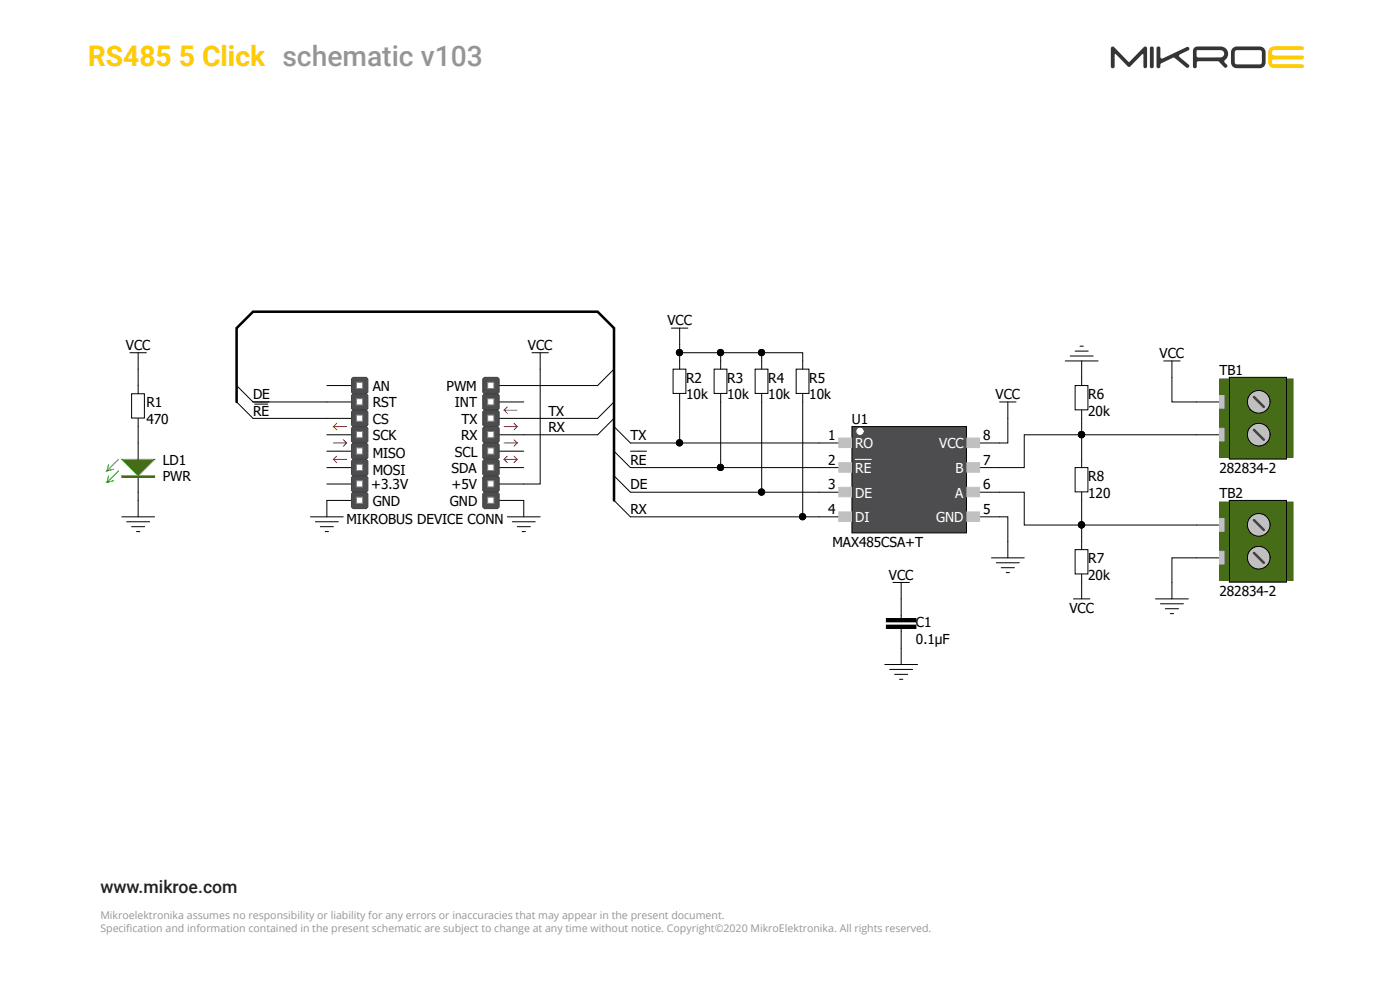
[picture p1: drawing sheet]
<svg xmlns="http://www.w3.org/2000/svg" width="420mm" height="297mm" viewBox="0 0 420 297" stroke-linecap="round" stroke-linejoin="round" font-family="sans-serif">
<path d="M381 14.4l1.3-.5h8.4a.54 .54 0 0 1 .5 .5 .54 .54 0 0 1-.5 .6h-8.6a.9 .9 0 0 0-.5 .8 .9 .9 0 0 0 .5 .8h8.6a.58 .58 0 0 1 .5 .6 .58 .58 0 0 1-.5 .6h-8.6a.8 .8 0 0 0-.5 .8 .8 .8 0 0 0 .7 .7h8.4a.55 .55 0 0 1 .5 .5 .55 .55 0 0 1-.5 .6h-8.4a1.74 1.74 0 0 1-1.8-1.8v-3.3z" fill-rule="evenodd" fill="#ffcb05"/>
<path d="M359 15.1l7.2-.1a1.09 1.09 0 0 1 1.1 1.1 1.09 1.09 0 0 1-1.1 1.1h-6.9l-.3-.5zM358.4 14.2l-.5 1.1v4.6a.58 .58 0 0 0 .6 .5 .58 .58 0 0 0 .5-.5l.1-1.2 .3-.3 6.3 .1a4 4 0 0 0 2.1 1.8l.4-.5-.4-.7a.72 .72 0 0 1-.5-.6 .72 .72 0 0 1 .5-.7 2.22 2.22 0 0 0 .5-2.5 2.22 2.22 0 0 0-2.1-1.4h-6.9zM347.1 14.1l-.1 5.8a.58 .58 0 0 0 .5 .5 .58 .58 0 0 0 .6-.5v-.7l.3-.2 3.7-1.7 3.8 2.9a.57 .57 0 0 0 .7-.1 .57 .57 0 0 0 0-.7l-2.7-2.3-.2-.4 .3-.4 2.5-1.2a.56 .56 0 0 0 .2-.7 .56 .56 0 0 0-.7-.3l-7.3 3.5-.6-.4v-3l-.5-.3zM345.1 14.1l-.1 5.8a.58 .58 0 0 0 .5 .5 .58 .58 0 0 0 .6-.5v-5.5l-.3-.4zM369.8 14.4l.9-.4 7.2-.1a1.74 1.74 0 0 1 1.8 1.8v3a1.74 1.74 0 0 1-1.8 1.7h-6.8a1.74 1.74 0 0 1-1.8-1.7v-3.4zM370.6 15.2l-.2 .5v3l.3 .5 7.2 .1 .6-.3 .1-3.3-.4-.6-7.1-.1zM333.4 14.1l-.1 .4v5.4a.58 .58 0 0 0 .5 .5 .58 .58 0 0 0 .6-.5v-3.5l.3-.2 3.6 3.7 .4 .2 4.2-3.9 .1 3.7a.55 .55 0 0 0 .6 .5 .55 .55 0 0 0 .5-.5v-5.4l-.3-.5-.6 .1-4.5 4.5-4.5-4.5-.4-.2z" fill-rule="evenodd" fill="#343537"/>
<g fill="none" stroke="#000" stroke-width=".3">
<path d="M39 105.7h4.9M41.4 105.7v4.9M98.1 115.6h7.3M149.7 115.6h7.4M98.1 120.5h7.3M98.1 125.4h7.3M98.1 130.3h7.3M98.1 135.2h7.3M149.7 120.5h7.4M149.7 125.4h7.4M149.7 130.3h7.4M149.7 135.2h7.4"/>
<path d="M36.5 154.9h9.9M38 156.4h6.9M39.5 157.8h3.9M41 159.3h.9M41.4 150v4.9M98.1 140.1h7.3M98.1 145.1h7.3M98.1 150h7.3M149.7 140.1h7.4M149.7 145.1h7.4M149.7 150h7.4"/>
</g>
<path d="M105.4 113.6l.5-.5h4l.5 .5v3.9l-.5 .5h-4l-.5-.5z" fill-rule="evenodd" fill="#4d4d4f"/>
<path d="M105.4 113.6l.5-.5h4l.5 .5v3.9l-.5 .5h-4l-.5-.5z" fill="none" stroke="#443c3e" stroke-width=".3"/>
<path d="M105.4 118.5l.5-.5h4l.5 .5v3.9l-.5 .5h-4l-.5-.5z" fill-rule="evenodd" fill="#4d4d4f"/>
<path d="M105.4 118.5l.5-.5h4l.5 .5v3.9l-.5 .5h-4l-.5-.5z" fill="none" stroke="#443c3e" stroke-width=".3"/>
<g fill="#fff" stroke="#808080" stroke-width=".3">
<path d="M106.9 114.6h1.9v1.8h-1.9z"/>
<path d="M106.9 119.5h1.9v1.9h-1.9z"/>
</g>
<path d="M105.4 123.4l.5-.5h4l.5 .5v4l-.5 .4h-4l-.5-.4z" fill-rule="evenodd" fill="#4d4d4f"/>
<path d="M105.4 123.4l.5-.5h4l.5 .5v4l-.5 .4h-4l-.5-.4z" fill="none" stroke="#443c3e" stroke-width=".3"/>
<path d="M105.4 128.3l.5-.5h4l.5 .5v4l-.5 .5h-4l-.5-.5z" fill-rule="evenodd" fill="#4d4d4f"/>
<path d="M105.4 128.3l.5-.5h4l.5 .5v4l-.5 .5h-4l-.5-.5z" fill="none" stroke="#443c3e" stroke-width=".3"/>
<g fill="#fff" stroke="#808080" stroke-width=".3">
<path d="M106.9 124.4h1.9v1.9h-1.9z"/>
<path d="M106.9 129.3h1.9v1.9h-1.9z"/>
</g>
<path d="M105.4 133.3l.5-.5h4l.5 .5v3.9l-.5 .5h-4l-.5-.5z" fill-rule="evenodd" fill="#4d4d4f"/>
<path d="M105.4 133.3l.5-.5h4l.5 .5v3.9l-.5 .5h-4l-.5-.5z" fill="none" stroke="#443c3e" stroke-width=".3"/>
<path d="M105.4 138.2l.5-.5h4l.5 .5v3.9l-.5 .5h-4l-.5-.5z" fill-rule="evenodd" fill="#4d4d4f"/>
<path d="M105.4 138.2l.5-.5h4l.5 .5v3.9l-.5 .5h-4l-.5-.5z" fill="none" stroke="#443c3e" stroke-width=".3"/>
<g fill="#fff" stroke="#808080" stroke-width=".3">
<path d="M106.9 134.2h1.9v1.9h-1.9z"/>
<path d="M106.9 139.2h1.9v1.8h-1.9z"/>
</g>
<path d="M105.4 143.1l.5-.5h4l.5 .5v3.9l-.5 .5h-4l-.5-.5z" fill-rule="evenodd" fill="#4d4d4f"/>
<path d="M105.4 143.1l.5-.5h4l.5 .5v3.9l-.5 .5h-4l-.5-.5z" fill="none" stroke="#443c3e" stroke-width=".3"/>
<path d="M105.4 148l.5-.5h4l.5 .5v3.9l-.5 .5h-4l-.5-.5z" fill-rule="evenodd" fill="#4d4d4f"/>
<path d="M105.4 148l.5-.5h4l.5 .5v3.9l-.5 .5h-4l-.5-.5z" fill="none" stroke="#443c3e" stroke-width=".3"/>
<g fill="#fff" stroke="#808080" stroke-width=".3">
<path d="M106.9 144.1h1.9v1.8h-1.9z"/>
<path d="M106.9 149h1.9v1.9h-1.9z"/>
</g>
<path d="M144.8 113.6l.5-.5h4l.4 .5v3.9l-.4 .5h-4l-.5-.5z" fill-rule="evenodd" fill="#4d4d4f"/>
<path d="M144.8 113.6l.5-.5h4l.4 .5v3.9l-.4 .5h-4l-.5-.5z" fill="none" stroke="#443c3e" stroke-width=".3"/>
<path d="M144.8 118.5l.5-.5h4l.4 .5v3.9l-.4 .5h-4l-.5-.5z" fill-rule="evenodd" fill="#4d4d4f"/>
<path d="M144.8 118.5l.5-.5h4l.4 .5v3.9l-.4 .5h-4l-.5-.5z" fill="none" stroke="#443c3e" stroke-width=".3"/>
<g fill="#fff" stroke="#808080" stroke-width=".3">
<path d="M146.3 114.6h1.9v1.8h-1.9z"/>
<path d="M146.3 119.5h1.9v1.9h-1.9z"/>
</g>
<path d="M144.8 123.4l.5-.5h4l.4 .5v4l-.4 .4h-4l-.5-.4z" fill-rule="evenodd" fill="#4d4d4f"/>
<path d="M144.8 123.4l.5-.5h4l.4 .5v4l-.4 .4h-4l-.5-.4z" fill="none" stroke="#443c3e" stroke-width=".3"/>
<path d="M144.8 128.3l.5-.5h4l.4 .5v4l-.4 .5h-4l-.5-.5z" fill-rule="evenodd" fill="#4d4d4f"/>
<path d="M144.8 128.3l.5-.5h4l.4 .5v4l-.4 .5h-4l-.5-.5z" fill="none" stroke="#443c3e" stroke-width=".3"/>
<g fill="#fff" stroke="#808080" stroke-width=".3">
<path d="M146.3 124.4h1.9v1.9h-1.9z"/>
<path d="M146.3 129.3h1.9v1.9h-1.9z"/>
</g>
<path d="M144.8 133.3l.5-.5h4l.4 .5v3.9l-.4 .5h-4l-.5-.5z" fill-rule="evenodd" fill="#4d4d4f"/>
<path d="M144.8 133.3l.5-.5h4l.4 .5v3.9l-.4 .5h-4l-.5-.5z" fill="none" stroke="#443c3e" stroke-width=".3"/>
<path d="M144.8 138.2l.5-.5h4l.4 .5v3.9l-.4 .5h-4l-.5-.5z" fill-rule="evenodd" fill="#4d4d4f"/>
<path d="M144.8 138.2l.5-.5h4l.4 .5v3.9l-.4 .5h-4l-.5-.5z" fill="none" stroke="#443c3e" stroke-width=".3"/>
<g fill="#fff" stroke="#808080" stroke-width=".3">
<path d="M146.3 134.2h1.9v1.9h-1.9z"/>
<path d="M146.3 139.2h1.9v1.8h-1.9z"/>
</g>
<path d="M144.8 143.1l.5-.5h4l.4 .5v3.9l-.4 .5h-4l-.5-.5z" fill-rule="evenodd" fill="#4d4d4f"/>
<path d="M144.8 143.1l.5-.5h4l.4 .5v3.9l-.4 .5h-4l-.5-.5z" fill="none" stroke="#443c3e" stroke-width=".3"/>
<path d="M144.8 148l.5-.5h4l.4 .5v3.9l-.4 .5h-4l-.5-.5z" fill-rule="evenodd" fill="#4d4d4f"/>
<path d="M144.8 148l.5-.5h4l.4 .5v3.9l-.4 .5h-4l-.5-.5z" fill="none" stroke="#443c3e" stroke-width=".3"/>
<g fill="#fff" stroke="#808080" stroke-width=".3">
<path d="M146.3 144.1h1.9v1.8h-1.9z"/>
<path d="M146.3 149h1.9v1.9h-1.9z"/>
</g>
<g fill="none" stroke="#ee0e22" stroke-width=".3">
<path d="M100 132.8h4l-1 .9M101 136.7l-1 1M101 126.9l-1 .9M103 131.8l1 1M104 137.7h-4l1 1M104 127.8h-4l1 1M151.2 127.8h4l-1 1M151.2 132.8h4l-1 .9M151.2 137.7h4l-1 1M151.2 137.7l1 1M152.2 121.9l-1 1M152.2 136.7l-1 1"/>
<path d="M154.2 126.9l1 .9M154.2 131.8l1 1M154.2 136.7l1 1M155.2 122.9h-4l1 1"/>
</g>
<path d="M39.5 118h3.8v7.3h-3.8zM41.4 115.6v2.4M41.4 125.4v2.4M41.4 132.8v4.9M41.4 142.6v4.9" fill="none" stroke="#000" stroke-width=".3"/>
<path d="M36.5 142.6h9.9v.5h-9.9z" fill-rule="evenodd" fill="#00bf00"/>
<path d="M36.5 142.6h9.9v.5h-9.9z" fill="none" stroke="#00bf00" stroke-width=".3"/>
<path d="M36.5 137.7h9.9l-5 4.9z" fill="#00bf00"/>
<path d="M32.6 139.2l-.5 1.9M35.5 137.7l-3.4 3.4 2-.5M36.5 137.7h9.9l-5 4.9zM32.6 142.6l-.5 2M35.5 141.1l-3.4 3.5 2-.5" fill="none" stroke="#00bf00" stroke-width=".3"/>
<g fill="none" stroke="#000" stroke-width=".3">
<path d="M201.4 98.3h5M203.9 98.3v5M41.4 110.6v5M41.4 127.8v5M184.2 120.5l-4.9 4.9h-22.2M184.2 125.4l-4.9 4.9h-22.2M359 130.3h9.8M359 120.5h9.8M41.4 147.5v2.5M267.9 174.6h4.9M270.4 174.6v10.8M265.4 199.2h9.9"/>
<path d="M265.9 185.4h8.9v1h-8.9zM265.9 187.4h8.9v.9h-8.9zM270.4 188.3v10.9M266.9 200.6h6.9M268.4 202.1h3.9M269.9 203.6h.9"/>
</g>
<g fill="#000">
<path d="M265.9 185.4h8.9v1h-8.9z" fill-rule="evenodd"/>
<path d="M265.9 187.4h8.9v.9h-8.9z" fill-rule="evenodd"/>
</g>
<g fill="#466c18" stroke="#466c18" stroke-width=".3">
<path d="M386 113.6h1.9v23.5h-1.9z"/>
<path d="M365.9 113.6h2.8v23.5h-2.8z"/>
</g>
<path d="M368.8 113.1h17.1v24.5h-17.1z" fill="#466c18" stroke="#000" stroke-width=".3"/>
<g fill="#c0c0c0" stroke="#000" stroke-width=".3">
<circle cx="377.6" cy="130.3" r="3.4"/>
<circle cx="377.6" cy="120.4" r="3.4"/>
</g>
<path d="M376.2 119l2.9 2.9M376.2 128.8l2.9 3" fill="none" stroke="#443c3e" stroke-width=".76"/>
<g fill="#c0c0c0" stroke="#c0c0c0" stroke-width=".3">
<path d="M365.9 128.3h1.3v3.9h-1.3z"/>
<path d="M365.9 118.5h1.3v3.8h-1.3z"/>
</g>
<path d="M359 157.4h9.8M359 167.2h9.8" fill="none" stroke="#000" stroke-width=".3"/>
<g fill="#466c18" stroke="#466c18" stroke-width=".3">
<path d="M386 150.5h1.9v23.5h-1.9z"/>
<path d="M365.9 150.5h2.8v23.5h-2.8z"/>
</g>
<path d="M368.8 150h17.1v24.5h-17.1z" fill="#466c18" stroke="#000" stroke-width=".3"/>
<g fill="#c0c0c0" stroke="#000" stroke-width=".3">
<circle cx="377.6" cy="167.1" r="3.4"/>
<circle cx="377.6" cy="157.3" r="3.4"/>
</g>
<path d="M376.2 155.9l2.9 2.9M376.2 165.7l2.9 3" fill="none" stroke="#443c3e" stroke-width=".76"/>
<g fill="#c0c0c0" stroke="#c0c0c0" stroke-width=".3">
<path d="M365.9 165.2h1.3v3.9h-1.3z"/>
<path d="M365.9 155.4h1.3v3.8h-1.3z"/>
</g>
<g fill="none" stroke="#000" stroke-width=".3">
<path d="M71 115.6l4.9 4.9h22.2M184.2 110.6l-4.9 5h-22.2M201.9 110.6h3.9v7.3h-3.9zM203.9 103.3v2.4h36.9v4.9M203.9 105.7v4.9M203.9 118v2.5M214.2 110.6h3.9v7.3h-3.9zM216.2 105.7v4.9M216.2 118v22.1M226.5 110.6h3.9v7.3h-3.9zM228.5 105.7v4.9M228.5 118v29.5"/>
<path d="M238.8 110.6h3.9v7.3h-3.9zM240.8 118v36.9M319.6 108.2h9.8M321.1 106.7h6.8M322.5 105.2h4M322.5 115.6h3.9v7.2h-3.9zM324 103.7h1M324.5 108.2v7.4M349.1 108.2h4.9M351.6 108.2v12.3h7.4M71 120.5l4.9 4.9h22.2M184.2 127.8l4.9 5h56.6"/>
<path d="M184.2 135.2l4.9 4.9h56.6M189.1 135.2h4.9M324.5 122.9v17.2M93.1 154.9h9.9M94.6 156.4h6.9M96.1 157.8h3.9M97.6 159.3h1M98.1 150v4.9M152.2 154.9h9.9M153.7 156.4h6.9M155.2 157.8h3.9M156.6 159.3h1"/>
<path d="M157.1 150v4.9M184.2 142.6l4.9 4.9h56.6M184.2 150l4.9 4.9h56.6M322.5 140.1h3.9v7.3h-3.9zM324.5 147.5v17.2M322 179.5h5M322.5 164.7h3.9v7.3h-3.9zM324.5 172.1v7.4M346.7 179.5h9.8M359 167.2h-7.4v12.3M348.1 181h6.9M349.6 182.4h3.9"/>
<path d="M351.1 183.9h1"/>
</g>
<g fill="#000" stroke="#000" stroke-width=".3">
<circle cx="203.8" cy="105.7" r=".94"/>
<circle cx="216.2" cy="105.7" r=".94"/>
<circle cx="228.5" cy="105.7" r=".93"/>
<circle cx="203.8" cy="132.7" r=".94"/>
<circle cx="324.5" cy="130.3" r=".94"/>
<circle cx="216.2" cy="140.1" r=".93"/>
<circle cx="228.5" cy="147.5" r=".93"/>
<circle cx="240.8" cy="154.8" r=".93"/>
<circle cx="324.5" cy="157.3" r=".94"/>
</g>
<path d="M71 120.5v-22.2l4.9-4.9h103.4l4.9 4.9v51.7" fill="none" stroke="#000" stroke-width=".76"/>
<path d="M255.6 127.8h34.3v31.9h-34.3z" fill="#4d4d4f" stroke="#000" stroke-width=".3"/>
<g fill="none" stroke="#000" stroke-width=".3">
<path d="M159.6 105.7h4.9M162.1 105.7v39.4h-5M76.4 121.1h3.9M203.9 120.5v12.3M245.7 132.8h7.4M299.9 120.5h4.9M302.3 120.5v12.3h-9.8M359 130.3h-51.7v9.8h-14.8M245.7 140.1h7.4M245.7 147.5h7.4M245.7 154.9h7.4M292.5 154.9h9.8v12.3"/>
<path d="M292.5 147.5h14.8v9.9h51.7M297.4 167.2h9.9M298.9 168.7h6.9M300.4 170.1h3.9M301.9 171.6h.9"/>
</g>
<g fill="none" stroke="#fff" stroke-width=".3">
<path d="M256.6 137.7h4.8"/>
<circle cx="250.1" cy="97.8" r=".39"/>
</g>
<g fill="#c0c0c0" stroke="#c0c0c0" stroke-width=".3">
<path d="M251.6 153.4h3.9v2.9h-3.9z"/>
<path d="M251.6 146h3.9v2.9h-3.9z"/>
<path d="M251.6 138.7h3.9v2.8h-3.9z"/>
<path d="M251.6 131.3h3.9v2.8h-3.9z"/>
<path d="M290 153.4h3.9v2.9h-3.9z"/>
<path d="M290 146h3.9v2.9h-3.9z"/>
<path d="M290 138.7h3.9v2.8h-3.9z"/>
<path d="M290 131.3h3.9v2.8h-3.9z"/>
</g>
<circle cx="258" cy="129.3" r=".93" fill="#fff" stroke="#fff" stroke-width=".3"/>
<g fill="#000" stroke="#000" stroke-width=".3">
<circle cx="203.8" cy="132.7" r=".94"/>
<circle cx="324.5" cy="130.3" r=".94"/>
<circle cx="324.5" cy="157.3" r=".94"/>
</g>
<text font-size="8.5" fill="#ffcb05" x="26.4" y="19.9">RS485 5 Click schematic v103</text>
<text font-size="5.3" fill="#231f20" x="30.1" y="267.5">www.mikroe.com</text>
<g font-size="4.1">
<text x="200.2" y="97.5">VCC</text>
<text x="37.8" y="104.9">VCC</text>
<text x="158.4" y="104.9">VCC</text>
<text x="347.9" y="107.4">VCC</text>
<text x="365.9" y="112.3">TB1</text>
<text x="75.9" y="119.6">DE</text>
<text x="111.8" y="117.2">AN</text>
<text x="134" y="117.2">PWM</text>
<text x="205.9" y="114.7">R2</text>
<text x="205.9" y="119.6">10k</text>
<text x="218.2" y="114.7">R3</text>
<text x="218.2" y="119.6">10k</text>
<text x="230.5" y="114.7">R4</text>
<text x="230.5" y="119.6">10k</text>
<text x="242.8" y="114.7">R5</text>
<text x="242.8" y="119.6">10k</text>
<text x="298.7" y="119.6">VCC</text>
<text x="326.5" y="119.6">R6</text>
<text x="43.9" y="122.1">R1</text>
<text x="75.9" y="124.6">RE</text>
<text x="111.8" y="122.1">RST</text>
<text x="136.5" y="122.1">INT</text>
<text x="164.5" y="124.6">TX</text>
<text x="326.5" y="124.6">20k</text>
<text x="43.9" y="127">470</text>
<text x="111.8" y="127">CS</text>
<text x="111.8" y="131.9">SCK</text>
<text x="138.3" y="131.9">RX</text>
<text x="138.4" y="127">TX</text>
<text x="164.5" y="129.5">RX</text>
<text x="189.1" y="131.9">TX</text>
<text x="248.4" y="131.9">1</text>
<text x="255.6" y="127">U1</text>
<text x="295" y="131.9">8</text>
<text x="111.8" y="137.4">MISO</text>
<text x="136.5" y="136.9">SCL</text>
<text x="48.8" y="139.3">LD1</text>
<text x="111.8" y="142.3">MOSI</text>
<text x="135.5" y="141.8">SDA</text>
<text x="189.1" y="139.3">RE</text>
<text x="248.4" y="139.3">2</text>
<text x="295" y="139.3">7</text>
<text x="365.9" y="141.8">282834-2</text>
<text x="48.8" y="144.2">PWR</text>
<text x="111.3" y="146.7">+3.3V</text>
<text x="135.5" y="146.7">+5V</text>
<text x="189.1" y="146.7">DE</text>
<text x="248.4" y="146.7">3</text>
<text x="295" y="146.7">6</text>
<text x="326.5" y="144.2">R8</text>
<text x="326.5" y="149.2">120</text>
<text x="365.9" y="149.2">TB2</text>
<text x="111.8" y="151.6">GND</text>
<text x="135" y="151.6">GND</text>
<text x="189.1" y="154.1">RX</text>
<text x="248.4" y="154.1">4</text>
<text x="295" y="154.1">5</text>
<text x="104" y="157">MIKROBUS DEVICE CONN</text>
<text x="249.8" y="163.9">MAX485CSA+T</text>
<text x="266.7" y="173.7">VCC</text>
<text x="326.5" y="168.8">R7</text>
<text x="326.5" y="173.7">20k</text>
<text x="365.9" y="178.7">282834-2</text>
<text x="320.8" y="183.6">VCC</text>
<text x="274.8" y="188">C1</text>
<text x="274.8" y="192.9">0.1µF</text>
</g>
<g font-size="4.1" fill="#fff">
<text x="256.6" y="134.4">RO</text>
<text x="281.8" y="134.4">VCC</text>
<text x="256.6" y="141.8">RE</text>
<text x="286.7" y="141.8">B</text>
<text x="256.6" y="149.2">DE</text>
<text x="286.6" y="149.2">A</text>
<text x="256.6" y="156.5">DI</text>
<text x="280.9" y="156.5">GND</text>
</g>
<g font-size="3.2" fill="#939598">
<text x="30.1" y="275.6">Mikroelektronika assumes no responsibility or liability for any errors or inaccuracies that may appear in the present document.</text>
<text x="30.1" y="279.4">Specif</text>
<text x="37.9" y="279.4">ication and information contained in the present schematic are subject to change at any time without notice. Copyright©2020 MikroElektronika. All rights reserved.</text>
</g>
</svg>
